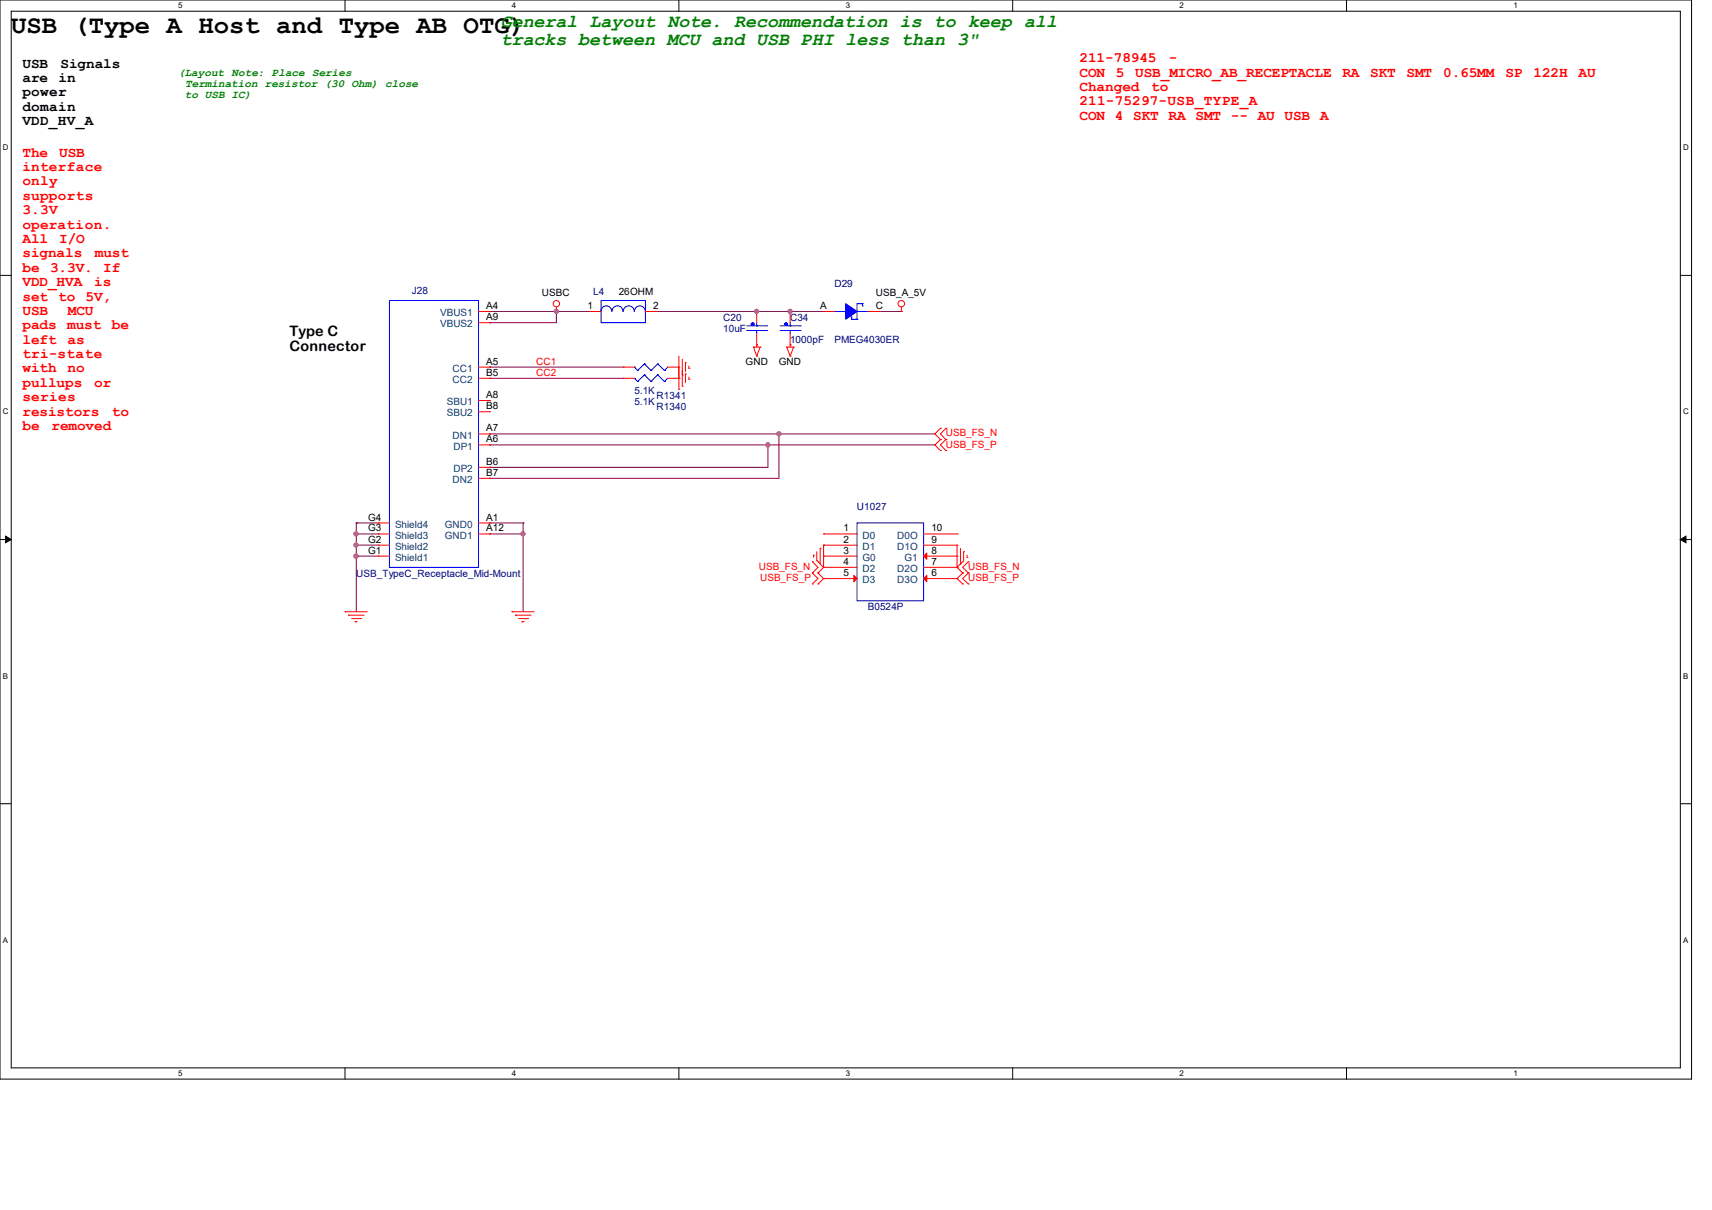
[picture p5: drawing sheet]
<svg xmlns="http://www.w3.org/2000/svg" width="297mm" height="210mm" viewBox="0 0 297 210" stroke-linecap="round" stroke-linejoin="round" font-family="sans-serif">
<path d="M0 0h293.5v187.3h-293.5zM1.9 1.9h289.6v183.4h-289.6z" fill="none" stroke="#000" stroke-width=".17"/>
<g fill="#fff">
<path d="M30.9 .2h.8v1.5h-.8z"/>
<path d="M30.9 185.5h.8v1.6h-.8z"/>
</g>
<path d="M59.9 0v1.9M59.9 185.3v2" fill="none" stroke="#000" stroke-width=".17"/>
<g fill="#fff">
<path d="M88.8 .2h.8v1.5h-.8z"/>
<path d="M88.8 185.5h.8v1.6h-.8z"/>
</g>
<path d="M117.8 0v1.9M117.8 185.3v2" fill="none" stroke="#000" stroke-width=".17"/>
<g fill="#fff">
<path d="M146.7 .2h.8v1.5h-.8z"/>
<path d="M146.7 185.5h.8v1.6h-.8z"/>
</g>
<path d="M175.7 0v1.9M175.7 185.3v2" fill="none" stroke="#000" stroke-width=".17"/>
<g fill="#fff">
<path d="M204.6 .2h.8v1.5h-.8z"/>
<path d="M204.6 185.5h.8v1.6h-.8z"/>
</g>
<path d="M233.6 0v1.9M233.6 185.3v2" fill="none" stroke="#000" stroke-width=".17"/>
<g fill="#fff">
<path d="M262.6 .2h.7v1.5h-.7z"/>
<path d="M262.6 185.5h.7v1.6h-.7z"/>
<path d="M.5 24.8h1v1.6h-1z"/>
<path d="M292 24.8h1v1.6h-1z"/>
<path d="M.5 70.7h1v1.5h-1z"/>
<path d="M292 70.7h1v1.5h-1z"/>
</g>
<path d="M0 47.8h1.9M291.5 47.8h2" fill="none" stroke="#000" stroke-width=".17"/>
<g fill="#fff">
<path d="M.5 116.5h.9v1.6h-.9z"/>
<path d="M292 116.5h.9v1.6h-.9z"/>
</g>
<path d="M0 93.6h1.9M291.5 93.6h2" fill="none" stroke="#000" stroke-width=".17"/>
<path d="M1 93l.9 .6-.9 .6zM291.5 93.6l1-.6v1.2z" fill="#000" stroke="#000" stroke-width=".17"/>
<g fill="#fff">
<path d="M.5 162.4h.9v1.5h-.9z"/>
<path d="M292 162.4h.9v1.5h-.9z"/>
</g>
<path d="M0 139.5h1.9M291.5 139.5h2" fill="none" stroke="#000" stroke-width=".17"/>
<g fill="none" stroke="#800040" stroke-width=".17">
<path d="M85 56h.1M85 54.1h.1M85 54.1h17.3M96.5 54.1h.1M96.5 54.1v1.9h-11.5M113.9 54.1h.1M113.9 54.1h29M137.1 54.1h.1M152.5 54.1h3.9M156.4 54.1h.1M85 63.7h.1M85 65.7h.1"/>
<path d="M85 77.2h.1M85 75.3h.1M85 63.7h23.1M85 65.7h23.1M85 77.2h77.2M85 75.3h77.2M133.2 77.2h.1M133.2 77.2v3.9h-48.2M135.1 75.3h.1M135.1 75.3v7.7h-50.1M162.2 75.3h.1M162.2 77.2h.1"/>
<path d="M61.8 92.7h.1M61.8 90.8h.1M61.8 94.6h.1M61.8 96.5h.1M61.8 90.8h3.9M61.8 92.7h3.9M61.8 90.8v15.4M61.8 94.6h3.9M61.8 96.5h3.9M85 81.1h.1M85 83h.1M85 90.8h.1"/>
<path d="M85 92.7h.1M85 90.8h5.8M85 92.7h5.8M90.8 92.7h.1M90.8 90.8h.1M90.8 90.8v15.4"/>
</g>
<g fill="#f0f" stroke="#f0f" stroke-width=".17">
<circle cx="96.5" cy="54" r=".37"/>
<circle cx="90.7" cy="92.6" r=".37"/>
<circle cx="61.8" cy="92.6" r=".37"/>
<circle cx="61.8" cy="96.5" r=".38"/>
<circle cx="61.8" cy="94.6" r=".37"/>
<circle cx="131.3" cy="54" r=".36"/>
<circle cx="137.1" cy="54" r=".36"/>
<circle cx="135.1" cy="75.3" r=".37"/>
<circle cx="133.2" cy="77.2" r=".37"/>
</g>
<g fill="none" stroke="#f00" stroke-width=".17">
<path d="M83 54.1h2M83 56h2M85 54.1h.1M85 56h.1M96.5 54.1h.1M96.5 53.3v.8M102.3 54.1h.1M102.3 54.1h2M112 54.1h1.9M113.9 54.1h.1M131.3 59.9h.1M131.3 54.1h.1"/>
<path d="M131.3 54.1v1.9M131.3 57.9v2.3M137.1 59.9h.1M137.1 54.1h.1M137.1 54.1v1.9M137.1 57.9v2.3M142.9 54.1h.1M142.9 54.1h1.9M150.6 54.1h1.9M152.5 54.1h.1M156.4 54.1h.1M156.4 53.3v.8"/>
<path d="M83 63.7h2M83 77.2h2M83 75.3h2M83 69.5h2M83 65.7h2M83 71.5h2M85 63.7h.1M85 77.2h.1M85 75.3h.1M85 69.5h.1M85 65.7h.1M85 71.5h.1"/>
<path d="M108.1 65.7h.1M108.1 63.7h.1M108.1 63.7h2M108.1 65.7h2M115.8 63.7h2M115.8 65.7h2M117.8 65.7h.1M117.8 67.6h.1M117.8 63.7h.1M117.8 61.8v5.8M118.4 65.1h.1M118.4 67h.1"/>
<path d="M118.4 62.4v4.6M118.9 62.9h.1M118.9 64.9h.1M118.9 62.9v1.6M118.9 64.9v1.5M119.5 63.9h.1M119.5 65.8h.1M119.5 63.5v.4M119.5 65.4v.4M130.7 60.2h.1M130.7 60.2h1.2M130.7 60.2l.6 1.6"/>
<path d="M131.3 61.8h.1M131.9 60.2h.1M131.9 60.2l-.6 1.6M136.5 60.2h.1M136.5 60.2h1.2M136.5 60.2l.6 1.6M137.1 61.8h.1M137.7 60.2h.1M137.7 60.2l-.6 1.6M163.2 74.3h.1M163.2 76.3h.1M163.2 78.2h.1"/>
<path d="M163.2 74.3l-1 1 1 1M163.2 76.3l-1 .9 1 1M164.1 76.3h.1M164.1 74.3h.1M164.1 78.2h.1M164.1 74.3l-.9 1 .9 1M164.1 76.3l-.9 .9 .9 1M65.7 96.5h.1M65.7 94.6h.1M65.7 92.7h.1M65.7 90.8h.1M65.7 92.7h1.9"/>
<path d="M65.7 96.5h1.9M65.7 94.6h1.9M65.7 90.8h1.9M83 92.7h2M83 81.1h2M83 83h2M83 90.8h2M85 92.7h.1M85 81.1h.1M85 83h.1M85 90.8h.1M140.9 97.5h.1"/>
<path d="M140.9 99.4h.1M140.9 97.5l1 1-1 .9M140.9 99.4l1 1-1 .9M141.1 96.4h.1M141.1 96.4v.3M141.7 97.3h.1M141.7 95.8v1.5M141.9 99.4h.1M141.9 97.5h.1M141.9 97.5l1 1M141.9 99.4l1 1M142.3 95.2h.1"/>
<path d="M142.3 95.2v2.7M142.9 94.6h.1M142.9 92.7h.1M142.9 96.5h.1M142.9 98.5h.1M142.9 94.6v3.9M142.9 98.5l-1 .9M142.9 92.7h5.8M142.9 96.5h5.8M142.9 94.6h5.8M142.9 98.5h5.8M160.2 92.7h5.8"/>
<path d="M160.2 96.5h5.8M160.2 94.6h5.8M160.2 98.5h5.8M166 98.5h.1M166 96.5h.1M166 94.6h.1M166 92.7h.1M166 94.6v3.9M166 98.5l1 .9M166.6 97.9h.1M166.6 95.2v2.7M167 97.5h.1"/>
<path d="M167 99.4h.1M167 97.5l-1 1M167 99.4l-1 1M167.2 95.8h.1M167.2 95.8v1.5M167.8 96.7h.1M167.8 96.4v.3M168 99.4h.1M168 97.5h.1M168 97.5l-1 1 1 .9M168 99.4l-1 1 1 .9M59.9 106.2h.1"/>
<path d="M59.9 106.2h3.8M60.5 106.8h.1M60.5 106.8h2.7M61 107.4h1.6M61.6 107.9h.1M61.6 107.9h.4M62.6 107.4h.1M88.8 106.2h.1M88.8 106.2h3.9M89.4 106.8h.1M89.4 106.8h2.7M90 107.4h1.5"/>
<path d="M90.6 107.9h.1M90.6 107.9h.3M91.5 107.4h.1M140.9 101.3h.1M141.9 101.3h.1M142.9 100.4h.1M142.9 100.4l-1 .9M142.9 100.4h5.8M160.2 100.4h5.8M166 100.4h.1M166 100.4l1 .9M167 101.3h.1"/>
<path d="M168 101.3h.1"/>
<circle cx="96.5" cy="52.7" r=".55"/>
<circle cx="156.4" cy="52.7" r=".56"/>
</g>
<g fill="none" stroke="#00f" stroke-width=".17">
<path d="M67.6 52.2h15.4v46.3h-15.4zM104.3 52.2h7.7v3.8h-7.7zM104.3 54.1a.93 .93 0 0 1 .9-1 .93 .93 0 0 1 .9 1M106.2 54.1a.95 .95 0 0 1 .9-1 .95 .95 0 0 1 1 1M108.1 54.1a.95 .95 0 0 1 1-1 .95 .95 0 0 1 .9 1M110.1 54.1a.93 .93 0 0 1 .9-1 .93 .93 0 0 1 .9 1M129.5 57.4h3.5M129.5 56.6h3.5M131.3 57.4h.1M131.3 56.6h.1M131.3 56v.6M131.3 57.4v.5"/>
<path d="M133 57.4h.1M133 56.6h.1M135.3 57.4h3.5M135.3 56.6h3.5M137.1 57.4h.1M137.1 56.6h.1M137.1 56v.6M137.1 57.4v.5M138.8 57.4h.1M138.8 56.6h.1M144.8 54.1h1.9M146.7 54.1h.1"/>
<path d="M147.7 55.4h.1M147.7 55h.1M147.7 55.4h1M147.7 55v.4M148.7 55.4h.1M148.7 54.1h1.9M149.6 52.7h.1M149.6 53.1h.1M149.6 52.7h-.9v2.7M149.6 52.7v.4M150.6 54.1h.1M110.1 65.7h.1"/>
<path d="M110.1 63.7h.1M110.1 65.7l.5 .5M110.1 63.7l.5 .6M110.6 66.2h.1M110.6 64.3h.1M111.8 65.1h.1M111.8 63.2h.1M111.8 65.1l1.1 1.1M111.8 65.1l-1.2 1.1M111.8 63.2l1.1 1.1M111.8 63.2l-1.2 1.1M112.9 66.2h.1"/>
<path d="M112.9 64.3h.1M114.1 65.1h.1M114.1 63.2h.1M114.1 65.1l1.2 1.1M114.1 65.1l-1.2 1.1M114.1 63.2l1.2 1.1M114.1 63.2l-1.2 1.1M115.3 66.2h.1M115.3 64.3h.1M115.8 65.7l-.5 .5M115.8 63.7l-.5 .6M148.7 90.8h11.5v13.5h-11.5z"/>
</g>
<g fill="#00f" stroke="#00f" stroke-width=".17">
<path d="M146.7 52.7l2 1.4-2 1.3z" fill-rule="evenodd"/>
<circle cx="136.4" cy="56.3" r=".27"/>
<circle cx="130.6" cy="56.3" r=".27"/>
</g>
<g fill="#f00" stroke="#f00" stroke-width=".17">
<path d="M148.1 99.9l.6 .5-.6 .6z"/>
<path d="M160.2 100.4l.6-.5v1.1z"/>
<path d="M160.2 96.5l.6-.5v1.1z"/>
</g>
<text font-size="4.4" x="1.9" y="5.7">USB (Type A Host and Type AB OTG)</text>
<g font-size="3.2" fill="#008000">
<text x="86.9" y="4.6">General Layout Note. Recommendation is to keep all</text>
<text x="86.9" y="7.8">tracks between MCU and USB PHI less than 3&quot;</text>
</g>
<g font-size="2.5">
<text x="3.9" y="11.7">USB</text>
<text x="10.5" y="11.7">Signals</text>
<text x="3.9" y="14.2">are</text>
<text x="3.9" y="16.7">power</text>
<text x="10.2" y="14.2">in</text>
<text x="3.9" y="19.2">domain</text>
<text x="3.9" y="21.7">VDD_HV_A</text>
<text x="50.2" y="58.4">Type C</text>
<text x="50.2" y="60.9">Connector</text>
</g>
<g font-size="2.5" fill="#f00">
<text x="187.3" y="10.8">211-78945</text>
<text x="202.8" y="10.8">-</text>
<text x="187.3" y="13.3">CON</text>
<text x="187.3" y="15.8">Changed</text>
<text x="193.6" y="13.3">5</text>
<text x="196.9" y="13.3">USB_MICRO_AB_RECEPTACLE</text>
<text x="199.7" y="15.8">to</text>
<text x="232.9" y="13.3">RA SKT</text>
<text x="244" y="13.3">SMT</text>
<text x="250.4" y="13.3">0.65MM</text>
<text x="261.2" y="13.3">SP</text>
<text x="266" y="13.3">122H</text>
<text x="273.8" y="13.3">AU</text>
<text x="187.3" y="18.3">211-75297-USB_TYPE_A</text>
<text x="187.3" y="20.8">CON 4 SKT RA SMT -- AU USB A</text>
<text x="3.9" y="27.2">The</text>
<text x="3.9" y="29.7">interface</text>
<text x="10.2" y="27.2">USB</text>
<text x="3.9" y="32.2">only</text>
<text x="3.9" y="34.7">supports</text>
<text x="3.9" y="37.2">3.3V</text>
<text x="3.9" y="39.7">operation.</text>
<text x="3.9" y="42.2">All</text>
<text x="3.9" y="44.7">signals</text>
<text x="3.9" y="47.2">be</text>
<text x="8.7" y="47.2">3.3V.</text>
<text x="10.2" y="42.2">I/O</text>
<text x="16.5" y="44.7">must</text>
<text x="17.9" y="47.2">If</text>
<text x="3.9" y="49.7">VDD_HVA</text>
<text x="3.9" y="52.2">set</text>
<text x="10.1" y="52.2">to 5V,</text>
<text x="16.3" y="49.7">is</text>
<text x="3.9" y="54.7">USB</text>
<text x="3.9" y="57.2">pads</text>
<text x="3.9" y="59.6">left</text>
<text x="11.6" y="57.2">must</text>
<text x="11.7" y="59.6">as</text>
<text x="11.8" y="54.7">MCU</text>
<text x="19.4" y="57.2">be</text>
<text x="3.9" y="62.1">tri-state</text>
<text x="3.9" y="64.6">with</text>
<text x="11.7" y="64.6">no</text>
<text x="3.9" y="67.1">pullups</text>
<text x="3.9" y="69.6">series</text>
<text x="16.3" y="67.1">or</text>
<text x="3.9" y="72.1">resistors</text>
<text x="3.9" y="74.6">be</text>
<text x="8.9" y="74.6">removed</text>
<text x="19.4" y="72.1">to</text>
</g>
<g font-size="1.9" fill="#008000">
<text x="30.9" y="13.2">(Layout Note: Place Series</text>
<text x="32.1" y="17.1">to USB IC)</text>
<text x="32.1" y="15.2">Termination resistor (30 Ohm) close</text>
</g>
<g font-size="1.7" fill="#000080">
<text x="71.5" y="51.1">J28</text>
<text x="102.9" y="51.2">L4</text>
<text x="144.8" y="49.9">D29</text>
<text x="125.5" y="55.7">C20</text>
<text x="125.5" y="57.6">10uF</text>
<text x="137.1" y="55.7">C34</text>
<text x="137.1" y="59.5">1000pF</text>
<text x="144.8" y="59.5">PMEG4030ER</text>
<text x="110.1" y="70.4">5.1K</text>
<text x="110.1" y="68.4">5.1K</text>
<text x="113.9" y="71.1">R1340</text>
<text x="113.9" y="69.2">R1341</text>
<text x="148.7" y="88.5">U1027</text>
<text x="61.8" y="100.1">USB_TypeC_Receptacle_Mid-Mount</text>
<text x="150.6" y="105.9">B0524P</text>
</g>
<g font-size="1.7">
<text x="84.4" y="53.6">A4</text>
<text x="94" y="51.4">USBC</text>
<text x="101.9" y="53.6">1</text>
<text x="107.3" y="51.2">26OHM</text>
<text x="113.3" y="53.6">2</text>
<text x="142.3" y="53.6">A</text>
<text x="151.9" y="51.4">USB_A_5V</text>
<text x="151.9" y="53.6">C</text>
<text x="84.4" y="55.6">A9</text>
<text x="84.4" y="63.3">A5</text>
<text x="84.4" y="65.2">B5</text>
<text x="129.4" y="63.4">GND</text>
<text x="135.1" y="63.4">GND</text>
<text x="84.4" y="69.1">A8</text>
<text x="84.4" y="71">B8</text>
<text x="84.4" y="76.8">A6</text>
<text x="84.4" y="74.9">A7</text>
<text x="84.4" y="80.7">B6</text>
<text x="84.4" y="82.6">B7</text>
<text x="63.9" y="94.2">G2</text>
<text x="63.9" y="92.2">G3</text>
<text x="63.9" y="90.3">G4</text>
<text x="84.4" y="92.2">A12</text>
<text x="84.4" y="90.3">A1</text>
<text x="146.3" y="92.2">1</text>
<text x="146.3" y="94.2">2</text>
<text x="161.6" y="94.2">9</text>
<text x="161.6" y="92.2">10</text>
<text x="63.9" y="96.1">G1</text>
<text x="146.3" y="96.1">3</text>
<text x="146.3" y="98">4</text>
<text x="146.3" y="100">5</text>
<text x="161.6" y="100">6</text>
<text x="161.6" y="96.1">8</text>
<text x="161.6" y="98">7</text>
</g>
<g font-size="1.7" fill="#004080">
<text x="76.4" y="54.9">VBUS1</text>
<text x="76.4" y="56.8">VBUS2</text>
<text x="78.5" y="64.5">CC1</text>
<text x="77.5" y="70.3">SBU1</text>
<text x="78.5" y="66.5">CC2</text>
<text x="77.5" y="72.3">SBU2</text>
<text x="78.5" y="76.1">DN1</text>
<text x="78.5" y="83.8">DN2</text>
<text x="78.6" y="78">DP1</text>
<text x="78.6" y="81.9">DP2</text>
<text x="68.5" y="95.4">Shield2</text>
<text x="68.5" y="93.5">Shield3</text>
<text x="68.5" y="91.6">Shield4</text>
<text x="77.2" y="93.5">GND1</text>
<text x="77.2" y="91.6">GND0</text>
<text x="149.6" y="93.5">D0</text>
<text x="149.6" y="95.4">D1</text>
<text x="155.6" y="95.4">D1O</text>
<text x="155.6" y="93.5">D0O</text>
<text x="68.5" y="97.3">Shield1</text>
<text x="149.6" y="97.3">G0</text>
<text x="149.6" y="99.3">D2</text>
<text x="149.6" y="101.2">D3</text>
<text x="155.6" y="101.2">D3O</text>
<text x="155.6" y="99.3">D2O</text>
<text x="156.9" y="97.3">G1</text>
</g>
<g font-size="1.7" fill="#f00">
<text x="93" y="63.3">CC1</text>
<text x="93" y="65.3">CC2</text>
<text x="164.1" y="75.7">USB_FS_N</text>
<text x="164.1" y="77.7">USB_FS_P</text>
<text x="131.6" y="98.9">USB_FS_N</text>
<text x="131.9" y="100.8">USB_FS_P</text>
<text x="168" y="98.9">USB_FS_N</text>
<text x="168" y="100.8">USB_FS_P</text>
</g>
<g font-size="1.4">
<text x="30.9" y="1.4">5</text>
<text x="88.8" y="1.4">4</text>
<text x="146.7" y="1.4">3</text>
<text x="204.6" y="1.4">2</text>
<text x="262.6" y="1.4">1</text>
<text x=".5" y="26.1">D</text>
<text x="292" y="26.1">D</text>
<text x=".5" y="71.9">C</text>
<text x="292" y="71.9">C</text>
<text x=".5" y="117.8">B</text>
<text x="292" y="117.8">B</text>
<text x=".5" y="163.6">A</text>
<text x="292" y="163.6">A</text>
<text x="30.9" y="186.8">5</text>
<text x="88.8" y="186.8">4</text>
<text x="146.7" y="186.8">3</text>
<text x="204.6" y="186.8">2</text>
<text x="262.6" y="186.8">1</text>
</g>
</svg>
